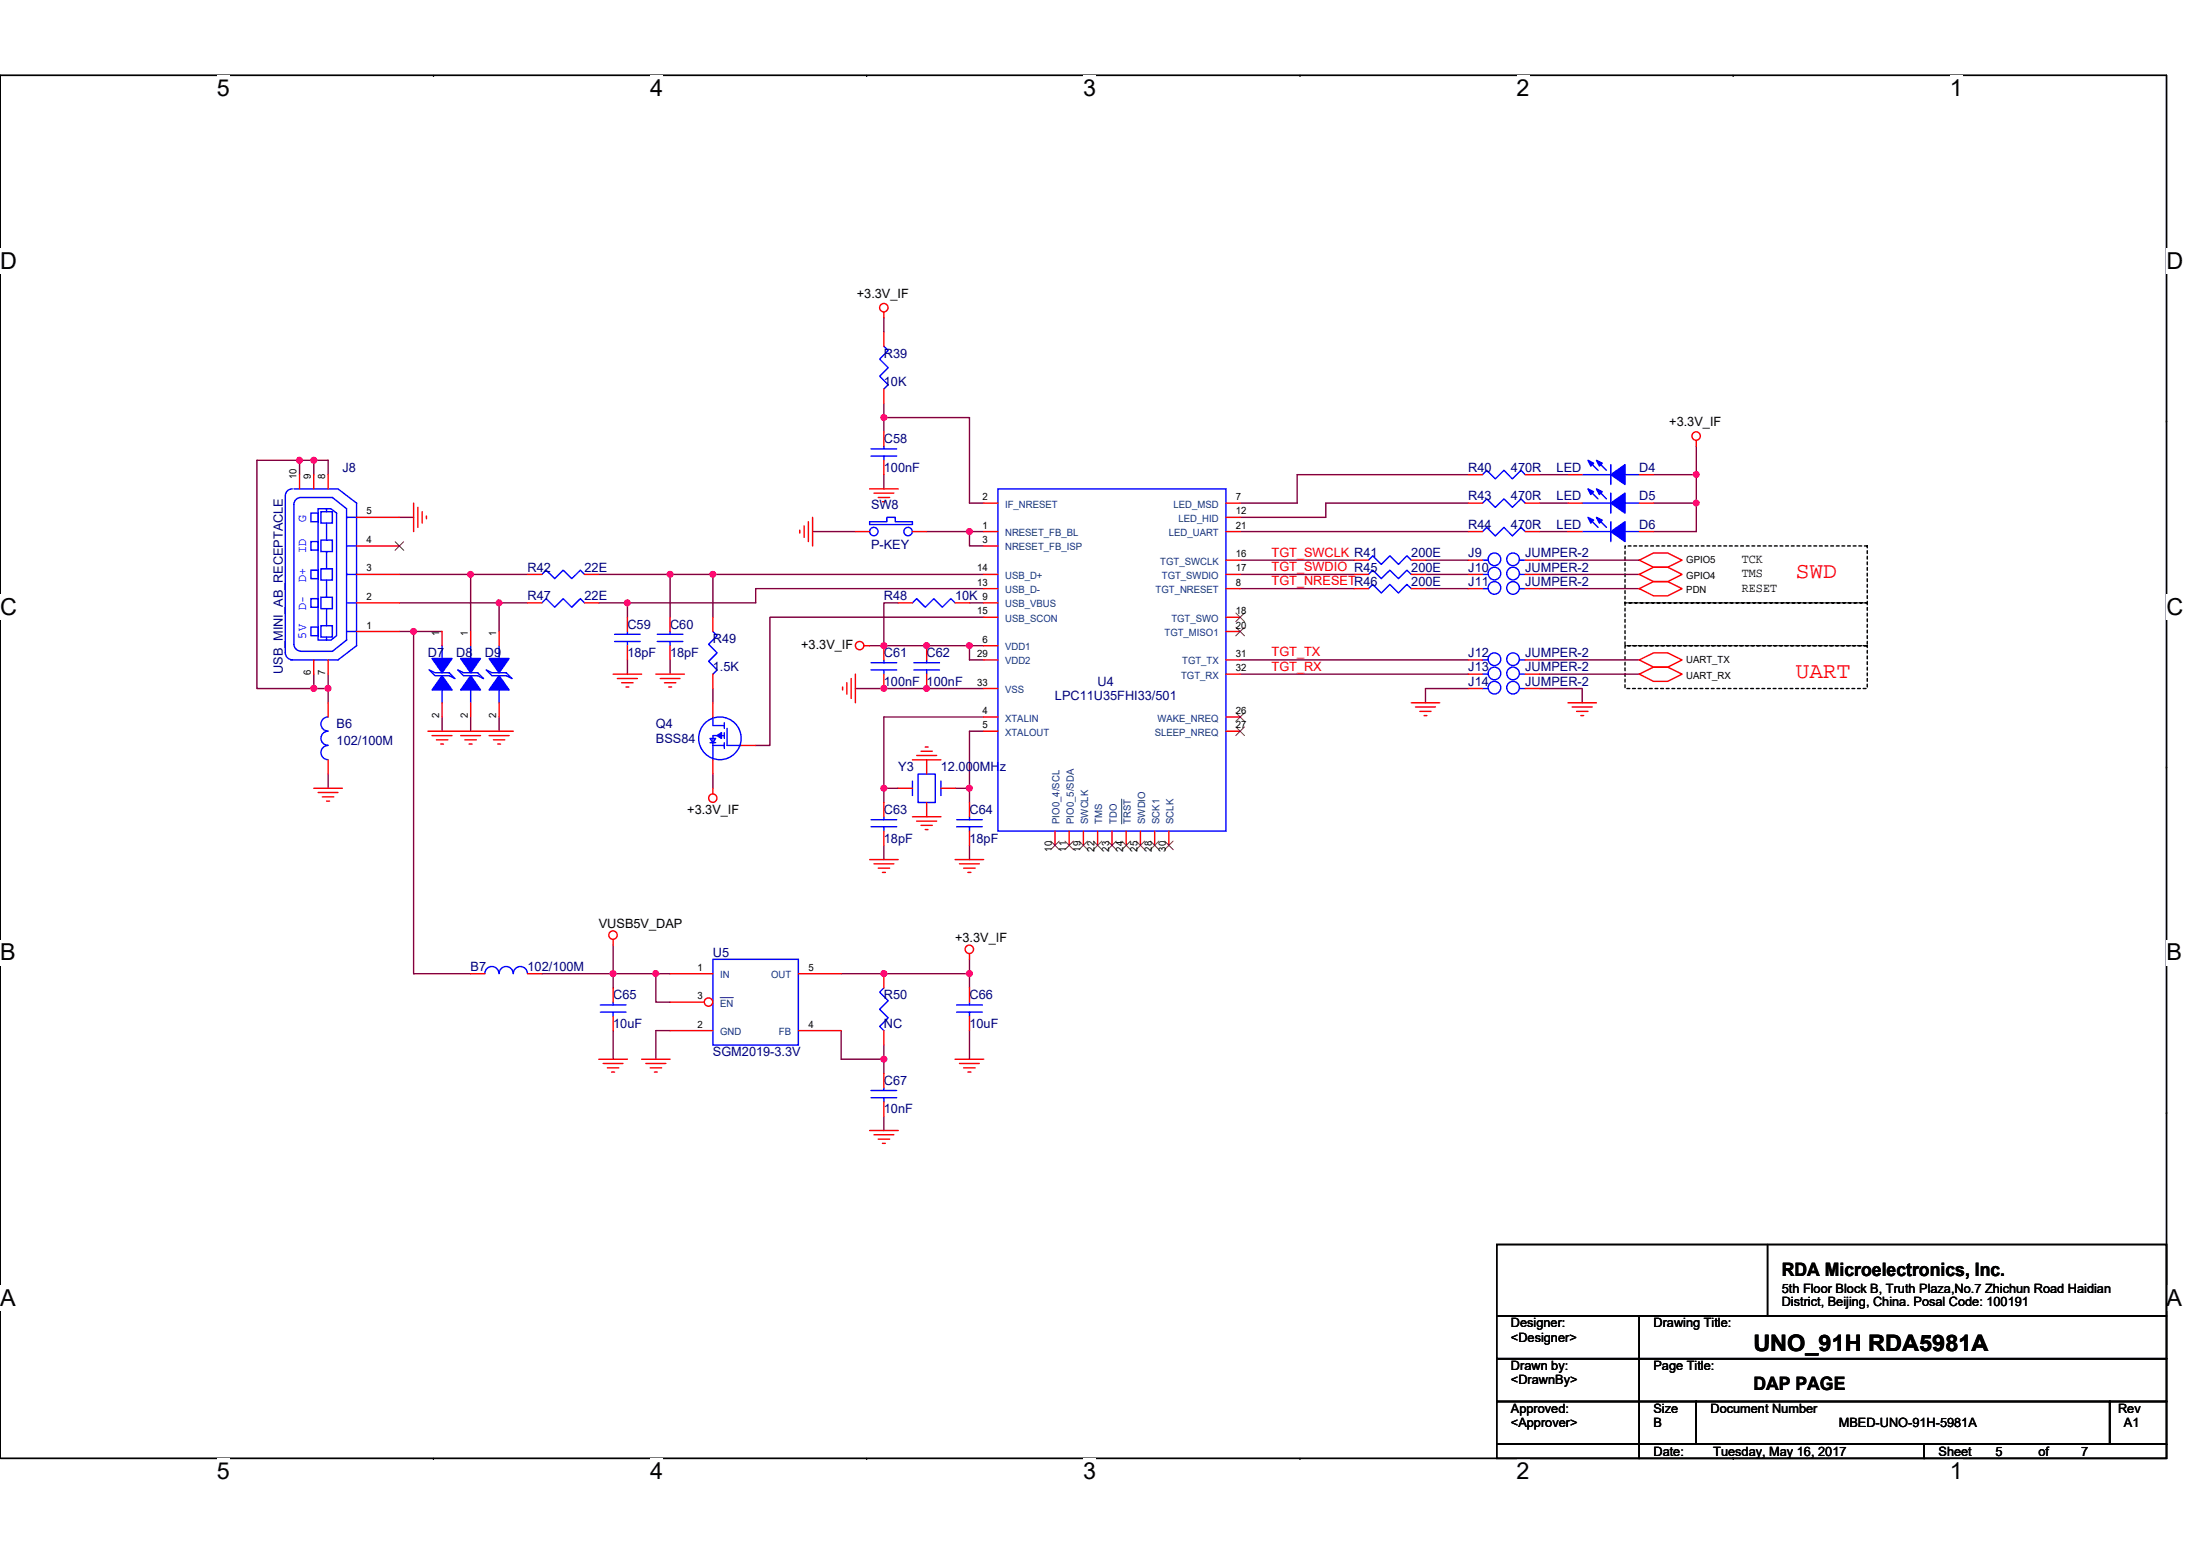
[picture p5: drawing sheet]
<svg xmlns="http://www.w3.org/2000/svg" width="297mm" height="210mm" viewBox="0 0 297 210" stroke-linecap="round" stroke-linejoin="round" font-family="sans-serif">
<path d="M0 10.2h293.5v187.2h-293.5z" fill="none" stroke="#000" stroke-width=".19"/>
<g fill="#fff">
<path d="M29.4 10.2h1.7v3.5h-1.7z"/>
<path d="M29.4 197.4h1.7v3.6h-1.7z"/>
</g>
<path d="M58.7 10.2h.1M58.7 197.4h.1" fill="none" stroke="#000" stroke-width=".19"/>
<g fill="#fff">
<path d="M88.1 10.2h1.7v3.5h-1.7z"/>
<path d="M88.1 197.4h1.7v3.6h-1.7z"/>
</g>
<path d="M117.4 10.2h.1M117.4 197.4h.1" fill="none" stroke="#000" stroke-width=".19"/>
<g fill="#fff">
<path d="M146.7 10.2h1.8v3.5h-1.8z"/>
<path d="M146.7 197.4h1.8v3.6h-1.8z"/>
</g>
<path d="M176.1 10.2h.1M176.1 197.4h.1" fill="none" stroke="#000" stroke-width=".19"/>
<g fill="#fff">
<path d="M205.4 10.2h1.8v3.5h-1.8z"/>
<path d="M205.4 197.4h1.8v3.6h-1.8z"/>
</g>
<path d="M234.8 10.2h.1M234.8 197.4h.1" fill="none" stroke="#000" stroke-width=".19"/>
<g fill="#fff">
<path d="M264.1 10.2h1.7v3.5h-1.7z"/>
<path d="M264.1 197.4h1.7v3.6h-1.7z"/>
<path d="M0 33.6h2.3v3.5h-2.3z"/>
<path d="M293.5 33.6h2.2v3.5h-2.2z"/>
<path d="M0 80.4h2.3v3.5h-2.3z"/>
<path d="M293.5 80.4h2.2v3.5h-2.2z"/>
</g>
<path d="M0 57h.1M293.5 57h.1" fill="none" stroke="#000" stroke-width=".19"/>
<g fill="#fff">
<path d="M0 127.2h2.1v3.5h-2.1z"/>
<path d="M293.5 127.2h2v3.5h-2z"/>
</g>
<path d="M0 103.8h.1M293.5 103.8h.1" fill="none" stroke="#000" stroke-width=".19"/>
<g fill="#fff">
<path d="M0 174h2.2v3.5h-2.2z"/>
<path d="M293.4 174h2.2v3.5h-2.2z"/>
</g>
<g fill="none" stroke="#000" stroke-width=".19">
<path d="M0 150.6h.1M293.5 150.6h.1M202.7 178.1h19.3v5.8h-19.3zM202.7 168.5h90.8v9.6h-90.8zM222 178.1h71.5v5.8h-71.5zM239.4 168.5v9.6M202.7 183.9h19.3v5.8h-19.3zM202.7 189.7h19.3v5.8h-19.3zM202.7 195.5h19.3v1.9h-19.3zM222 183.9h71.5v5.8h-71.5zM222 189.7h7.8v5.8h-7.8zM222 195.5h38.6v1.9h-38.6z"/>
<path d="M229.8 189.7h55.9v5.8h-55.9zM260.6 195.5h32.9v1.9h-32.9zM285.7 189.7h7.8v5.8h-7.8z"/>
</g>
<path d="M220.1 73.9h32.8v7.7h-32.8zM220.1 81.6h32.8v5.8h-32.8zM220.1 87.4h32.8v5.8h-32.8z" fill="none" stroke="#000" stroke-width=".19" stroke-dasharray=".4 .4"/>
<g fill="none" stroke="#800040" stroke-width=".19">
<path d="M119.7 56.5v2M119.7 56.5h11.6v11.6h1.9M119.7 43v2M119.7 54.6v1.9M40.6 62.3h-5.8v30.9h7.7M42.5 62.3h-1.9v2M42.5 62.3h1.9v2M42.5 62.3v2M54.1 77.8h9.7M54.1 70h1.9M63.8 77.8v7.7M63.8 77.8h7.7"/>
<path d="M81.1 77.8h15.5M90.8 77.8v5.8M96.6 77.8v5.8M96.6 77.8h36.6M110.1 72h5.8M119.7 64.3v1.9M125.5 72h5.8M131.3 72v1.9h1.9M131.3 72h1.9M133.2 79.7h-30.8v1.9h-17.4M168 77.8h15.4M168 79.7h15.4"/>
<path d="M168 72h30.9M168 75.8h15.4M193.1 79.7h5.8M193.1 75.8h5.8M193.1 77.8h5.8M198.9 64.3h-23.2v3.8h-7.7M198.9 68.1h-19.3v1.9h-11.6M208.5 79.7h13.5M208.5 75.8h13.5M208.5 77.8h13.5M208.5 72h3.9M208.5 68.1h3.9"/>
<path d="M208.5 64.3h3.9M224 64.3h5.8M224 68.1h5.8M229.8 60.4v3.9M229.8 68.1v3.9h-5.8M229.8 64.3v3.8M42.5 93.2h1.9M42.5 91.3v1.9M44.4 93.2v1.9M44.4 91.3v1.9M54.1 81.6h13.5M54.1 85.5h1.9"/>
<path d="M56 85.5v46.3h7.8M56 85.5h3.9M59.9 97.1v1.9M63.8 97.1v1.9M67.6 97.1v1.9M71.5 81.6h-3.9v3.9M81.1 81.6h3.9M85 81.6v2M85 89.3v2M90.8 89.3v2M96.6 93.2v1.9M117.8 87.4h1.9"/>
<path d="M119.7 87.4h11.6M121.7 81.6h-2v5.8M131.3 81.6h1.9M131.3 87.4h1.9M131.3 87.4v1.9h1.9M133.2 93.2h-17.3M133.2 83.6h-28.9v17.3h-1.9M133.2 99h-1.9v7.7M133.2 97.1h-13.5v9.6M168 91.3h30.9M168 89.3h30.9M198.9 93.2h-5.8v1.9"/>
<path d="M208.5 93.2h5.8v1.9M208.5 89.3h13.5M208.5 91.3h13.5M44.4 104.8v1.9M96.6 104.8v1.9M119.7 106.7h2M119.7 114.4v2M119.7 106.7v1.9M129.4 106.7h1.9M131.3 106.7v1.9M131.3 114.4v2M73.4 131.8h9.7v2"/>
<path d="M83.1 139.5v3.9M83.1 128v3.8h5.7M88.8 131.8v3.9h2M88.8 131.8h2M90.8 139.5h-2v3.9M113.9 139.5v3.9h5.8M113.9 131.8h17.4M131.3 131.8v2M131.3 139.5v3.9M131.3 129.9v1.9M119.7 151.1v2M119.7 141.5v1.9"/>
<path d="M119.7 143.4v1.9"/>
</g>
<g fill="#f0f" stroke="#f0f" stroke-width=".19">
<circle cx="44.4" cy="93.2" r=".38"/>
<circle cx="90.8" cy="77.8" r=".38"/>
<circle cx="85" cy="81.6" r=".38"/>
<circle cx="96.5" cy="77.8" r=".38"/>
<circle cx="131.3" cy="72" r=".38"/>
<circle cx="56" cy="85.5" r=".38"/>
<circle cx="229.7" cy="64.2" r=".38"/>
<circle cx="229.7" cy="68.1" r=".38"/>
<circle cx="131.3" cy="106.7" r=".38"/>
<circle cx="119.7" cy="106.7" r=".38"/>
<circle cx="119.7" cy="87.4" r=".38"/>
<circle cx="125.5" cy="87.4" r=".38"/>
<circle cx="131.3" cy="87.4" r=".38"/>
<circle cx="119.7" cy="93.2" r=".38"/>
<circle cx="125.5" cy="93.2" r=".38"/>
<circle cx="119.7" cy="143.4" r=".38"/>
<circle cx="119.7" cy="131.8" r=".38"/>
<circle cx="131.3" cy="131.8" r=".38"/>
<circle cx="88.8" cy="131.8" r=".38"/>
<circle cx="119.7" cy="56.5" r=".38"/>
<circle cx="63.7" cy="77.8" r=".38"/>
<circle cx="67.6" cy="81.6" r=".38"/>
<circle cx="40.6" cy="62.3" r=".38"/>
<circle cx="42.5" cy="93.2" r=".38"/>
<circle cx="83" cy="131.8" r=".38"/>
<circle cx="42.5" cy="62.3" r=".38"/>
</g>
<g fill="none" stroke="#f00" stroke-width=".19">
<path d="M119.7 42.2v.8M119.7 45v1.9M119.7 52.7v1.9M119.7 58.5v1.9M229.8 59.6v.8M40.6 64.3v1.9M42.5 64.3v1.9M44.4 64.3v1.9M48.3 77.8h5.8M48.3 73.9h5.8M48.3 70h5.8M56 68.1v3.9"/>
<path d="M56.6 68.7v2.7M57.2 69.3v1.5M57.8 69.8v.4M108.3 71.8v.4M108.9 71.2v1.5M109.5 70.6v2.7M110.1 70v3.9M117.8 66.2h3.9M118.4 66.8h2.7M119 67.4h1.5M119.5 67.9h.4M119.7 62.3v2"/>
<path d="M198.9 64.3h1.9M206.6 64.3h1.9M212.4 64.3h1.9M212.4 72h1.9M222 75.8l2-.9h1.9l1.9 .9-1.9 1h-1.9zM222 77.8l2-1h1.9l1.9 1-1.9 .9h-1.9zM222 79.7l2-1h1.9l1.9 1-1.9 1h-1.9zM222 64.3h2M222 72h2M42.5 89.3v2M44.4 89.3v2M48.3 85.5h5.8"/>
<path d="M48.3 81.6h5.8M58 99h11.5M58.5 99.6h2.7M62.4 99.6h2.7M63.8 85.5v1.9M63.8 95.1v2M66.2 99.6h2.8M83.1 91.3h3.8M83.6 91.9h2.7M84.2 92.4h1.5M84.8 93h.4M88.8 91.3h3.9"/>
<path d="M89.4 91.9h2.7M90 92.4h1.5M90.6 93h.4M96.6 83.6v1.9M96.6 91.3v1.9M114.1 93v.4M114.7 92.4v1.6M115.3 91.9v2.7M115.9 91.3v3.8M117 87.4h.8M121.7 81.6h1.9M125.5 87.4v1.9"/>
<path d="M125.5 91.3v1.9M129.4 81.6h1.9M191.2 95.1h3.8M191.7 95.7h2.7M192.3 96.3h1.5M192.9 96.9h.4M198.9 93.2h1.9M206.6 93.2h1.9M212.4 95.1h3.8M213 95.7h2.7M213.5 96.3h1.6M214.1 96.9h.4"/>
<path d="M222 89.3l2-.9h1.9l1.9 .9-1.9 1h-1.9zM222 91.3l2-1h1.9l1.9 1-1.9 .9h-1.9zM42.5 106.7h3.9M43.1 107.3h2.7M43.7 107.9h1.5M44.2 108.5h.4M59.1 100.2h1.6M59.7 100.7h.4M63 100.2h1.5M63.5 100.7h.4M66.8 100.2h1.6M67.4 100.7h.4"/>
<path d="M96.6 106.7v.8M117.8 116.4h3.9M118.4 116.9h2.7M119 117.5h1.5M119.5 118.1h.4M119.7 108.6v2M119.7 112.5v1.9M123.6 110.6h3.8M123.6 102.9h3.8M124.2 111.2h2.7M124.2 102.3h2.7M124.8 111.7h1.5"/>
<path d="M124.8 101.7h1.5M125.3 112.3h.4M125.3 101.1h.4M129.4 116.4h3.8M130 116.9h2.6M130.5 117.5h1.6M131.1 118.1h.4M131.3 108.6v2M131.3 112.5v1.9M83.1 127.2v.8M90.8 131.8h5.8M90.8 139.5h5.8"/>
<path d="M131.3 129.1v.8M131.3 133.8v1.9M131.3 137.6v1.9M81.1 143.4h3.9M81.7 144h2.7M82.3 144.6h1.5M82.8 145.1h.4M86.9 143.4h3.9M87.5 144h2.7M88.1 144.6h1.5M88.6 145.1h.4M117.8 153.1h3.9"/>
<path d="M118.4 153.6h2.7M119 154.2h1.5M119.5 154.8h.4M129.4 143.4h3.8M130 144h2.6M130.5 144.6h1.6M131.1 145.1h.4"/>
<circle cx="119.7" cy="41.7" r=".57"/>
<circle cx="229.7" cy="59" r=".57"/>
<circle cx="116.4" cy="87.4" r=".57"/>
<circle cx="96.5" cy="108.1" r=".57"/>
<circle cx="83" cy="126.6" r=".57"/>
<circle cx="131.3" cy="128.5" r=".57"/>
</g>
<g fill="none" stroke="#00f" stroke-width=".19">
<path d="M119.7 46.9l.6 .6-1.2 1.1 1.2 1.2-1.2 1.1 1.2 1.2-.6 .6M38.6 67.1v21.3a.95 .95 0 0 0 1 .9M39.6 66.2a.93 .93 0 0 0-1 .9M39.8 66.2h6l2.5 1.9v19.3l-2.5 1.9h-6.4M40.7 67.4a.93 .93 0 0 0-.9 .9v18.9M40.8 67.4h4.2l1.9 1.5v17.8l-1.9 1.5h-4.2M42.1 73.3h1v1.2h-1zM42.1 77.2h1v1.1h-1zM42.1 69.5h1v1.1h-1zM43.5 77h1.5v1.5h-1.5zM43.5 73.1h1.5v1.6h-1.5zM43.5 69.3h1.5v1.5h-1.5z"/>
<path d="M44.2 78.5v2.4M44.2 74.7v2.3M44.2 70.8v2.3M44.2 68.9v.4M46.9 77.8h1.4M46.9 73.9h1.4M46.9 70h1.4M118 61.7h3.5M118 60.8h3.5M119.7 60.4v.4M119.7 61.7v.6M200.8 64.3l.6-.6 1.1 1.1 1.2-1.1 1.1 1.1 1.2-1.1 .6 .6"/>
<path d="M214.3 64.3h3.9M214.3 72h3.9M215.3 62.5l1.1 1.2M215.3 70.2l1.1 1.2M216.4 62.5l1.2 1.2M216.4 70.2l1.2 1.2M218.2 62.9v2.7M218.2 70.6v2.7M220.1 64.3h1.9M220.1 72h1.9M39.8 87.2a.96 .96 0 0 0 .9 1M42.1 84.9h1v1.2h-1z"/>
<path d="M42.1 81h1v1.2h-1zM43.5 80.9h1.5v1.5h-1.5zM43.5 84.7h1.5v1.6h-1.5zM44.2 82.4v2.3M44.2 86.3v.4h-1.1v-17.8h1.7l.8 .6v16.6l-.8 .6h-.6M46.9 85.5h1.4M46.9 81.6h1.4M62 90.7l.8 .4h1.9l.8 .8-.8-.4h-1.9zM63.8 87.4v1.9M63.8 93.2v1.9M96.6 85.5l.5 .6-1.1 1.1 1.1 1.2-1.1 1.1 1.1 1.2-.5 .6M123.6 81.6l.6-.6 1.1 1.2 1.2-1.2 1.1 1.2 1.2-1.2 .6 .6"/>
<path d="M123.8 90.7h3.5M123.8 89.7h3.5M125.5 89.3v.4M125.5 90.7v.6M200.8 93.2h.8M205.8 93.2h.8M118 111.9h3.5M118 111h3.5M119.7 110.6v.4M119.7 111.9v.6M129.6 111.9h3.5M129.6 111h3.5"/>
<path d="M131.3 110.6v.4M131.3 111.9v.6M96.6 129.9h11.5v11.6h-11.5zM129.6 137h3.5M129.6 136.1h3.5M131.3 135.7v.4M131.3 137v.6"/>
<circle cx="202.4" cy="93.1" r=".86"/>
<circle cx="204.9" cy="93.1" r=".86"/>
</g>
<g fill="#00f" stroke="#00f" stroke-width=".19">
<path d="M218.2 64.3l1.9-1.4v2.7z" fill-rule="evenodd"/>
<path d="M215.1 62.3l.8 .4-.4 .4z" fill-rule="evenodd"/>
<path d="M216.2 62.3l.8 .4-.4 .4z" fill-rule="evenodd"/>
<path d="M62.4 89.2h2.7l-1.3 1.9z" fill-rule="evenodd"/>
<path d="M63.8 91.5l1.3 1.9h-2.7z" fill-rule="evenodd"/>
<path d="M218.2 72l1.9-1.4v2.7z" fill-rule="evenodd"/>
<path d="M215.1 70l.8 .4-.4 .4z" fill-rule="evenodd"/>
<path d="M216.2 70l.8 .4-.4 .4z" fill-rule="evenodd"/>
</g>
<path d="M53.5 73.3l1.2 1.2M54.7 73.3l-1.2 1.2" fill="none" stroke="#804000" stroke-width=".14"/>
<circle cx="96" cy="135.7" r=".57" fill="#fff" stroke="#f00" stroke-width=".19"/>
<g fill="none" stroke="#f00" stroke-width=".19">
<path d="M71.5 77.8h1.9M79.2 77.8h1.9M115.9 72h1.9M123.6 72h1.9M133.2 68.1h2M133.2 72h2M133.2 73.9h2M133.2 77.8h2M133.2 79.7h2M166 68.1h2M166 70h2M166 72h2"/>
<path d="M166 75.8h2M166 77.8h2M166 79.7h2M183.4 75.8h2M183.4 79.7h2M183.4 77.8h2M191.2 75.8h1.9M191.2 79.7h1.9M191.2 77.8h1.9M198.9 79.7h1.9M198.9 75.8h1.9M198.9 68.1h1.9"/>
<path d="M198.9 77.8h1.9M198.9 72h1.9M206.6 79.7h1.9M206.6 75.8h1.9M206.6 68.1h1.9M206.6 77.8h1.9M206.6 72h1.9M212.4 68.1h1.9M222 68.1h2M44.4 95.1v2M59.9 85.5v1.9M59.9 95.1v2"/>
<path d="M67.6 85.5v1.9M67.6 95.1v2M71.5 81.6h1.9M79.2 81.6h1.9M85 83.6v1.9M85 87.4v1.9M90.8 83.6v1.9M90.8 87.4v1.9M96.6 95.1v2M119.7 87.4v1.9M119.7 91.3v1.9M133.2 81.6h2"/>
<path d="M133.2 83.6h2M133.2 87.4h2M133.2 89.3h2M133.2 93.2h2M133.2 97.1h2M133.2 99h2M166 85.5h2M166 83.6h2M166 97.1h2M166 99h2M166 89.3h2M166 91.3h2"/>
<path d="M198.9 89.3h1.9M198.9 91.3h1.9M206.6 89.3h1.9M206.6 91.3h1.9M44.4 102.9v1.9M96.6 102.9v1.9M100.4 100.9h2M121.7 106.7h1.9M125.5 108.6v2M125.5 102.9v1.9M127.4 106.7h2M142.9 112.5v1.9"/>
<path d="M144.8 112.5v1.9M146.7 112.5v1.9M148.7 112.5v1.9M150.6 112.5v1.9M152.5 112.5v1.9M154.5 112.5v1.9M156.4 112.5v1.9M158.3 112.5v1.9M63.8 131.8h1.9M71.5 131.8h1.9M83.1 133.8v1.9M83.1 137.6v1.9"/>
<path d="M90.8 135.7h4.6M108.1 139.5h5.8M108.1 131.8h5.8M119.7 139.5v2M119.7 131.8v2M119.7 145.3v2M119.7 149.2v1.9"/>
</g>
<path d="M151.9 108.2v3.3M97.5 135.1h1.8" fill="none" stroke="#004080" stroke-width=".14"/>
<g fill="none" stroke="#00f" stroke-width=".19">
<path d="M73.4 77.8l.6-.6 1.1 1.1 1.2-1.1 1.1 1.1 1.2-1.1 .6 .6M117.8 70.6h2.3v-.6h1.2v.6h2.3v.4h-5.8zM135.2 66.2h30.8v46.3h-30.8zM185.4 75.8l.5-.6 1.2 1.2 1.2-1.2 1.1 1.2 1.2-1.2 .6 .6M185.4 79.7l.5-.6 1.2 1.2 1.2-1.2 1.1 1.2 1.2-1.2 .6 .6M185.4 77.8l.5-.6 1.2 1.1 1.2-1.1 1.1 1.1 1.2-1.1 .6 .6M200.8 79.7h.8M200.8 75.8h.8M200.8 77.8h.8M200.8 68.1l.6-.6 1.1 1.2 1.2-1.2 1.1 1.2 1.2-1.2 .6 .6M200.8 72l.6-.6 1.1 1.2 1.2-1.2 1.1 1.2 1.2-1.2 .6 .6M205.8 79.7h.8"/>
<path d="M205.8 75.8h.8M205.8 77.8h.8M214.3 68.1h3.9M215.3 66.4l1.1 1.1M216.4 66.4l1.2 1.1M218.2 66.8v2.7M220.1 68.1h1.9M44.4 97.1a.95 .95 0 0 0-.9 .9 .95 .95 0 0 0 .9 1M44.4 99a.95 .95 0 0 0-.9 .9 .95 .95 0 0 0 .9 1 .97 .97 0 0 0-.9 1 .97 .97 0 0 0 .9 .9M58.1 90.7l.8 .4h2l.7 .8-.7-.4h-2zM59.9 87.4v1.9M59.9 93.2v1.9"/>
<path d="M65.9 90.7l.7 .4h2l.7 .8-.7-.4h-2zM67.6 87.4v1.9M67.6 93.2v1.9M73.4 81.6l.6-.6 1.1 1.2 1.2-1.2 1.1 1.2 1.2-1.2 .6 .6M83.2 86.8h3.5M83.2 85.9h3.5M85 85.5v.4M85 86.8v.6M89 86.8h3.5M89 85.9h3.5M90.8 85.5v.4M90.8 86.8v.6"/>
<path d="M96.2 100h.7l-.3 .5zM96.6 97.1v1.1h1.5M98.1 99.2v.8M98.1 97.8v.8M98.1 99.6h-1.5v3.3M98.5 98.6v2.3h1.9M118 90.7h3.5M118 89.7h3.5M119.7 89.3v.4M119.7 90.7v.6M200.8 89.3h.8M200.8 91.3h.8"/>
<path d="M205.8 89.3h.8M205.8 91.3h.8M96.2 100.5h.7M96.6 100.9h1.5M98.1 100.5v.8M123.6 105.7v2M124.4 104.8h2.3v3.8h-2.3zM127.4 105.7v2M65.7 131.8a.96 .96 0 0 1 .9-.9 .96 .96 0 0 1 1 .9 .96 .96 0 0 1 1-.9 .96 .96 0 0 1 .9 .9 .95 .95 0 0 1 1-.9 .95 .95 0 0 1 .9 .9M81.3 137h3.5M81.3 136.1h3.5M83.1 135.7v.4"/>
<path d="M83.1 137v.6M119.7 133.8l-.6 .5 1.2 1.2-1.2 1.2 1.2 1.1-1.2 1.2 .6 .5M118 148.6h3.5M118 147.6h3.5M119.7 147.3v.3M119.7 148.6v.6"/>
<circle cx="118.4" cy="72" r=".57"/>
<circle cx="123" cy="72" r=".57"/>
<circle cx="202.4" cy="75.7" r=".86"/>
<circle cx="202.4" cy="79.6" r=".86"/>
<circle cx="202.4" cy="77.6" r=".86"/>
<circle cx="204.9" cy="75.7" r=".86"/>
<circle cx="204.9" cy="77.6" r=".86"/>
<circle cx="204.9" cy="79.6" r=".86"/>
<circle cx="97.5" cy="100" r="2.88"/>
<circle cx="202.4" cy="91.2" r=".86"/>
<circle cx="202.4" cy="89.2" r=".86"/>
<circle cx="204.9" cy="91.2" r=".86"/>
<circle cx="204.9" cy="89.2" r=".86"/>
</g>
<g fill="#00f" stroke="#00f" stroke-width=".19">
<path d="M58.5 89.2h2.7l-1.3 1.9z" fill-rule="evenodd"/>
<path d="M59.9 91.5l1.3 1.9h-2.7z" fill-rule="evenodd"/>
<path d="M66.2 89.2h2.8l-1.4 1.9z" fill-rule="evenodd"/>
<path d="M67.6 91.5l1.4 1.9h-2.8z" fill-rule="evenodd"/>
<path d="M218.2 68.1l1.9-1.3v2.7z" fill-rule="evenodd"/>
<path d="M215.1 66.2l.8 .4-.4 .4z" fill-rule="evenodd"/>
<path d="M216.2 66.2l.8 .4-.4 .4z" fill-rule="evenodd"/>
<path d="M97.1 99.6l.6-.4v.8z" fill-rule="evenodd"/>
</g>
<g fill="none" stroke="#804000" stroke-width=".14">
<path d="M167.4 84.9l1.2 1.2M167.4 83l1.2 1.2M167.4 96.5l1.2 1.2M167.4 98.4l1.2 1.2M168.5 84.9l-1.1 1.2M168.5 83l-1.1 1.2M168.5 96.5l-1.1 1.2M168.5 98.4l-1.1 1.2M142.3 113.9l1.2 1.1M143.5 113.9l-1.2 1.1M144.2 113.9l1.2 1.1M145.4 113.9l-1.2 1.1"/>
<path d="M146.2 113.9l1.1 1.1M147.3 113.9l-1.1 1.1M148.1 113.9l1.2 1.1M149.2 113.9l-1.1 1.1M150 113.9l1.2 1.1M151.2 113.9l-1.2 1.1M152 113.9l1.1 1.1M153.1 113.9l-1.1 1.1M153.9 113.9l1.2 1.1M155 113.9l-1.1 1.1M155.8 113.9l1.2 1.1M157 113.9l-1.2 1.1"/>
<path d="M157.8 113.9l1.1 1.1M158.9 113.9l-1.2 1.1"/>
</g>
<g fill="#f0f" stroke="#f0f" stroke-width=".19">
<circle cx="44.4" cy="93.2" r=".38"/>
<circle cx="90.8" cy="77.8" r=".38"/>
<circle cx="85" cy="81.6" r=".38"/>
<circle cx="96.5" cy="77.8" r=".38"/>
<circle cx="131.3" cy="72" r=".38"/>
<circle cx="56" cy="85.5" r=".38"/>
<circle cx="229.7" cy="64.2" r=".38"/>
<circle cx="229.7" cy="68.1" r=".38"/>
<circle cx="131.3" cy="106.7" r=".38"/>
<circle cx="119.7" cy="106.7" r=".38"/>
<circle cx="119.7" cy="87.4" r=".38"/>
<circle cx="125.5" cy="87.4" r=".38"/>
<circle cx="131.3" cy="87.4" r=".38"/>
<circle cx="119.7" cy="93.2" r=".38"/>
<circle cx="125.5" cy="93.2" r=".38"/>
<circle cx="119.7" cy="143.4" r=".38"/>
<circle cx="119.7" cy="131.8" r=".38"/>
<circle cx="131.3" cy="131.8" r=".38"/>
<circle cx="88.8" cy="131.8" r=".38"/>
<circle cx="119.7" cy="56.5" r=".38"/>
<circle cx="63.7" cy="77.8" r=".38"/>
<circle cx="67.6" cy="81.6" r=".38"/>
<circle cx="40.6" cy="62.3" r=".38"/>
<circle cx="42.5" cy="93.2" r=".38"/>
<circle cx="83" cy="131.8" r=".38"/>
<circle cx="42.5" cy="62.3" r=".38"/>
</g>
<g font-size="3.2">
<text x="29.4" y="13">5</text>
<text x="88" y="13">4</text>
<text x="146.7" y="13">3</text>
<text x="205.4" y="13">2</text>
<text x="264.1" y="13">1</text>
<text x="0" y="36.4">D</text>
<text x="293.5" y="36.4">D</text>
<text x="0" y="83.2">C</text>
<text x="293.5" y="83.2">C</text>
<text x="0" y="130">B</text>
<text x="293.5" y="130">B</text>
<text x="0" y="176.8">A</text>
<text x="293.5" y="176.8">A</text>
<text x="29.4" y="200.3">5</text>
<text x="88" y="200.3">4</text>
<text x="146.7" y="200.3">3</text>
<text x="205.4" y="200.3">2</text>
<text x="264.1" y="200.3">1</text>
</g>
<g font-size="3.1" fill="#f00">
<text x="243.3" y="78.3">SWD</text>
<text x="243.3" y="91.8">UART</text>
</g>
<text font-size="3.1" x="237.5" y="182.9">UNO_91H RDA5981A</text>
<g font-size="2.5">
<text x="241.3" y="172.7">RDA Microelectronics, Inc.</text>
<text x="237.5" y="188.2">DAP PAGE</text>
</g>
<g font-size="1.7">
<text x="116.1" y="40.3">+3.3V_IF</text>
<text x="226.1" y="57.7">+3.3V_IF</text>
<text x="235.9" y="76.2">TCK</text>
<text x="235.9" y="78.2">TMS</text>
<text x="235.9" y="80.1">RESET</text>
<text x="108.5" y="87.8">+3.3V_IF</text>
<text x="93.1" y="110.2">+3.3V_IF</text>
<text x="81.1" y="125.6">VUSB5V_DAP</text>
<text x="129.4" y="127.6">+3.3V_IF</text>
<text x="204.7" y="179.7">Designer:</text>
<text x="224" y="179.7">Drawing Title:</text>
<text x="241.3" y="175.1">5th Floor Block B, Truth Plaza,No.7 Zhichun Road Haidian</text>
<text x="241.3" y="176.9">District, Beijing, China. Posal Code: 100191</text>
<text x="204.7" y="185.5">Drawn by:</text>
<text x="204.7" y="181.6">&lt;Designer&gt;</text>
<text x="224" y="185.5">Page Title:</text>
<text x="204.7" y="191.3">Approved:</text>
<text x="204.7" y="187.4">&lt;DrawnBy&gt;</text>
<text x="224" y="191.3">Size</text>
<text x="231.7" y="191.3">Document Number</text>
<text x="286.9" y="191.3">Rev</text>
<text x="204.7" y="193.2">&lt;Approver&gt;</text>
<text x="224" y="197.1">Date:</text>
<text x="224" y="193.2">B</text>
<text x="232.1" y="197.1">Tuesday, May 16, 2017</text>
<text x="249.1" y="193.2">MBED-UNO-91H-5981A</text>
<text x="262.6" y="197.1">Sheet</text>
<text x="270.3" y="197.1">5</text>
<text x="276.1" y="197.1">of</text>
<text x="281.9" y="197.1">7</text>
<text x="287.7" y="193.2">A1</text>
</g>
<g font-size="1.7" fill="#000080">
<text x="119.7" y="48.4">R39</text>
<text x="119.7" y="52.3">10K</text>
<text x="46.4" y="63.9">J8</text>
<text x="119.7" y="60">C58</text>
<text x="119.7" y="63.9">100nF</text>
<text x="198.9" y="63.9">R40</text>
<text x="204.7" y="63.9">470R</text>
<text x="210.8" y="63.9">LED</text>
<text x="222" y="63.9">D4</text>
<text x="118" y="68.9">SW8</text>
<text x="198.9" y="67.7">R43</text>
<text x="198.9" y="71.6">R44</text>
<text x="204.7" y="67.7">470R</text>
<text x="204.7" y="71.6">470R</text>
<text x="210.8" y="71.6">LED</text>
<text x="210.8" y="67.7">LED</text>
<text x="222" y="71.6">D6</text>
<text x="222" y="67.7">D5</text>
<text x="71.5" y="77.4">R42</text>
<text x="79.2" y="77.4">22E</text>
<text x="118" y="74.3">P-KEY</text>
<text x="191.2" y="75.5">200E</text>
<text x="191.2" y="77.4">200E</text>
<text x="198.9" y="75.5">J9</text>
<text x="198.9" y="77.4">J10</text>
<text x="206.6" y="77.4">JUMPER-2</text>
<text x="206.6" y="75.5">JUMPER-2</text>
<text x="71.5" y="81.2">R47</text>
<text x="79.2" y="81.2">22E</text>
<text x="119.7" y="81.2">R48</text>
<text x="129.4" y="81.2">10K</text>
<text x="191.2" y="79.3">200E</text>
<text x="198.9" y="79.3">J11</text>
<text x="206.6" y="79.3">JUMPER-2</text>
<text x="58" y="89">D7</text>
<text x="61.8" y="89">D8</text>
<text x="65.7" y="89">D9</text>
<text x="85" y="85.1">C59</text>
<text x="85" y="89">18pF</text>
<text x="90.8" y="85.1">C60</text>
<text x="90.8" y="89">18pF</text>
<text x="96.6" y="87">R49</text>
<text x="119.7" y="89">C61</text>
<text x="125.5" y="89">C62</text>
<text x="198.9" y="89">J12</text>
<text x="206.6" y="89">JUMPER-2</text>
<text x="38.3" y="91.3" transform="rotate(-90 38.3 91.3)">USB_MINI_AB_RECEPTACLE</text>
<text x="96.6" y="90.9">1.5K</text>
<text x="119.7" y="92.8">100nF 100nF</text>
<text x="142.9" y="94.8">LPC11U35FHI33/501</text>
<text x="148.7" y="92.8">U4</text>
<text x="198.9" y="92.8">J14</text>
<text x="198.9" y="90.9">J13</text>
<text x="206.6" y="92.8">JUMPER-2</text>
<text x="206.6" y="90.9">JUMPER-2</text>
<text x="45.6" y="98.6">B6</text>
<text x="45.6" y="100.9">102/100M</text>
<text x="88.8" y="98.6">Q4</text>
<text x="88.8" y="100.5">BSS84</text>
<text x="121.7" y="104.4">Y3</text>
<text x="127.4" y="104.4">12.000MHz</text>
<text x="119.7" y="110.2">C63</text>
<text x="131.3" y="110.2">C64</text>
<text x="119.7" y="114.1">18pF</text>
<text x="131.3" y="114.1">18pF</text>
<text x="63.8" y="131.4">B7</text>
<text x="71.5" y="131.4">102/100M</text>
<text x="96.6" y="129.5">U5</text>
<text x="83.1" y="135.3">C65</text>
<text x="119.7" y="135.3">R50</text>
<text x="131.3" y="135.3">C66</text>
<text x="83.1" y="139.1">10uF</text>
<text x="96.6" y="143">SGM2019-3.3V</text>
<text x="119.7" y="139.1">NC</text>
<text x="131.3" y="139.1">10uF</text>
<text x="119.7" y="146.9">C67</text>
<text x="119.7" y="150.7">10nF</text>
</g>
<g font-size="1.7" fill="#00f">
<text x="41.5" y="70.6" transform="rotate(-90 41.5 70.6)">G</text>
<text x="41.5" y="74.9" transform="rotate(-90 41.5 74.9)">ID</text>
<text x="41.5" y="82.6" transform="rotate(-90 41.5 82.6)">D-</text>
<text x="41.5" y="78.7" transform="rotate(-90 41.5 78.7)">D+</text>
<text x="41.5" y="86.4" transform="rotate(-90 41.5 86.4)">5V</text>
</g>
<g font-size="1.7" fill="#f00">
<text x="172.2" y="75.4">TGT_SWCLK R41</text>
<text x="172.2" y="77.3">TGT_SWDIO R45</text>
<text x="172.2" y="79.2">TGT_NRESETR46</text>
<text x="172.2" y="88.9">TGT_TX</text>
<text x="172.2" y="90.8">TGT_RX</text>
</g>
<g font-size="1.4">
<text x="40.2" y="64.8" transform="rotate(-90 40.2 64.8)">10</text>
<text x="42.1" y="64.8" transform="rotate(-90 42.1 64.8)">9</text>
<text x="44" y="64.8" transform="rotate(-90 44 64.8)">8</text>
<text x="49.7" y="69.6">5</text>
<text x="133.1" y="67.7">2</text>
<text x="133.1" y="71.6">1</text>
<text x="167.4" y="69.6">12</text>
<text x="167.4" y="67.7">7</text>
<text x="167.4" y="71.6">21</text>
<text x="49.7" y="77.4">3</text>
<text x="49.7" y="73.5">4</text>
<text x="132.4" y="77.4">14</text>
<text x="133.1" y="73.5">3</text>
<text x="167.4" y="75.4">16</text>
<text x="167.4" y="77.4">17</text>
<text x="49.7" y="81.2">2</text>
<text x="132.4" y="79.3">13</text>
<text x="132.4" y="83.2">15</text>
<text x="133.1" y="81.2">9</text>
<text x="167.4" y="83.2">18</text>
<text x="167.4" y="79.3">8</text>
<text x="49.7" y="85.1">1</text>
<text x="59.5" y="86.1" transform="rotate(-90 59.5 86.1)">1</text>
<text x="63.3" y="86.1" transform="rotate(-90 63.3 86.1)">1</text>
<text x="67.2" y="86.1" transform="rotate(-90 67.2 86.1)">1</text>
<text x="132.4" y="88.9">29</text>
<text x="133.1" y="87">6</text>
<text x="167.4" y="85.1">20</text>
<text x="167.4" y="88.9">31</text>
<text x="42.1" y="91.4" transform="rotate(-90 42.1 91.4)">6</text>
<text x="44" y="91.4" transform="rotate(-90 44 91.4)">7</text>
<text x="132.4" y="92.8">33</text>
<text x="167.4" y="90.9">32</text>
<text x="59.5" y="97.2" transform="rotate(-90 59.5 97.2)">2</text>
<text x="63.3" y="97.2" transform="rotate(-90 63.3 97.2)">2</text>
<text x="67.2" y="97.2" transform="rotate(-90 67.2 97.2)">2</text>
<text x="133.1" y="96.7">4</text>
<text x="133.1" y="98.6">5</text>
<text x="167.4" y="98.6">27</text>
<text x="167.4" y="96.7">26</text>
<text x="142.5" y="115.3" transform="rotate(-90 142.5 115.3)">10</text>
<text x="144.4" y="115.3" transform="rotate(-90 144.4 115.3)">11</text>
<text x="146.3" y="115.3" transform="rotate(-90 146.3 115.3)">19</text>
<text x="148.3" y="115.3" transform="rotate(-90 148.3 115.3)">22</text>
<text x="150.2" y="115.3" transform="rotate(-90 150.2 115.3)">23</text>
<text x="152.1" y="115.3" transform="rotate(-90 152.1 115.3)">24</text>
<text x="154.1" y="115.3" transform="rotate(-90 154.1 115.3)">25</text>
<text x="156" y="115.3" transform="rotate(-90 156 115.3)">28</text>
<text x="157.9" y="115.3" transform="rotate(-90 157.9 115.3)">30</text>
<text x="94.5" y="131.4">1</text>
<text x="109.5" y="131.4">5</text>
<text x="94.5" y="135.3">3</text>
<text x="94.5" y="139.1">2</text>
<text x="109.5" y="139.1">4</text>
</g>
<g font-size="1.4" fill="#004080">
<text x="136.1" y="68.7">IF_NRESET</text>
<text x="159" y="68.7">LED_MSD</text>
<text x="159.6" y="70.7">LED_HID</text>
<text x="136.1" y="72.6">NRESET_FB_BL</text>
<text x="136.1" y="74.5">NRESET_FB_ISP</text>
<text x="157.2" y="76.5">TGT_SWCLK</text>
<text x="158.3" y="72.6">LED_UART</text>
<text x="136.1" y="78.4">USB_D+</text>
<text x="136.1" y="80.3">USB_D-</text>
<text x="136.1" y="82.2">USB_VBUS</text>
<text x="156.5" y="80.3">TGT_NRESET</text>
<text x="157.4" y="78.4">TGT_SWDIO</text>
<text x="136.1" y="84.2">USB_SCON</text>
<text x="136.1" y="88">VDD1</text>
<text x="136.1" y="90">VDD2</text>
<text x="157.7" y="86.1">TGT_MISO1</text>
<text x="158.7" y="84.2">TGT_SWO</text>
<text x="160.1" y="90">TGT_TX</text>
<text x="136.1" y="93.8">VSS</text>
<text x="160" y="91.9">TGT_RX</text>
<text x="136.1" y="97.7">XTALIN</text>
<text x="136.1" y="99.6">XTALOUT</text>
<text x="156.4" y="99.6">SLEEP_NREQ</text>
<text x="156.8" y="97.7">WAKE_NREQ</text>
<text x="143.5" y="111.5" transform="rotate(-90 143.5 111.5)">PIO0_4/SCL</text>
<text x="145.5" y="111.5" transform="rotate(-90 145.5 111.5)">PIO0_5/SDA</text>
<text x="147.4" y="111.5" transform="rotate(-90 147.4 111.5)">SWCLK</text>
<text x="149.3" y="111.5" transform="rotate(-90 149.3 111.5)">TMS</text>
<text x="151.3" y="111.5" transform="rotate(-90 151.3 111.5)">TDO</text>
<text x="153.2" y="111.5" transform="rotate(-90 153.2 111.5)">TRST</text>
<text x="155.1" y="111.5" transform="rotate(-90 155.1 111.5)">SWDIO</text>
<text x="157" y="111.5" transform="rotate(-90 157 111.5)">SCK1</text>
<text x="159" y="111.5" transform="rotate(-90 159 111.5)">SCLK</text>
<text x="97.5" y="132.4">IN</text>
<text x="97.5" y="136.3">EN</text>
<text x="104.4" y="132.4">OUT</text>
<text x="97.5" y="140.1">GND</text>
<text x="105.5" y="140.1">FB</text>
</g>
<g font-size="1.3">
<text x="228.4" y="76.3">GPIO5</text>
<text x="228.4" y="78.4">GPIO4</text>
<text x="228.4" y="80.3">PDN</text>
<text x="228.4" y="89.8">UART_TX</text>
<text x="228.4" y="91.9">UART_RX</text>
</g>
</svg>
